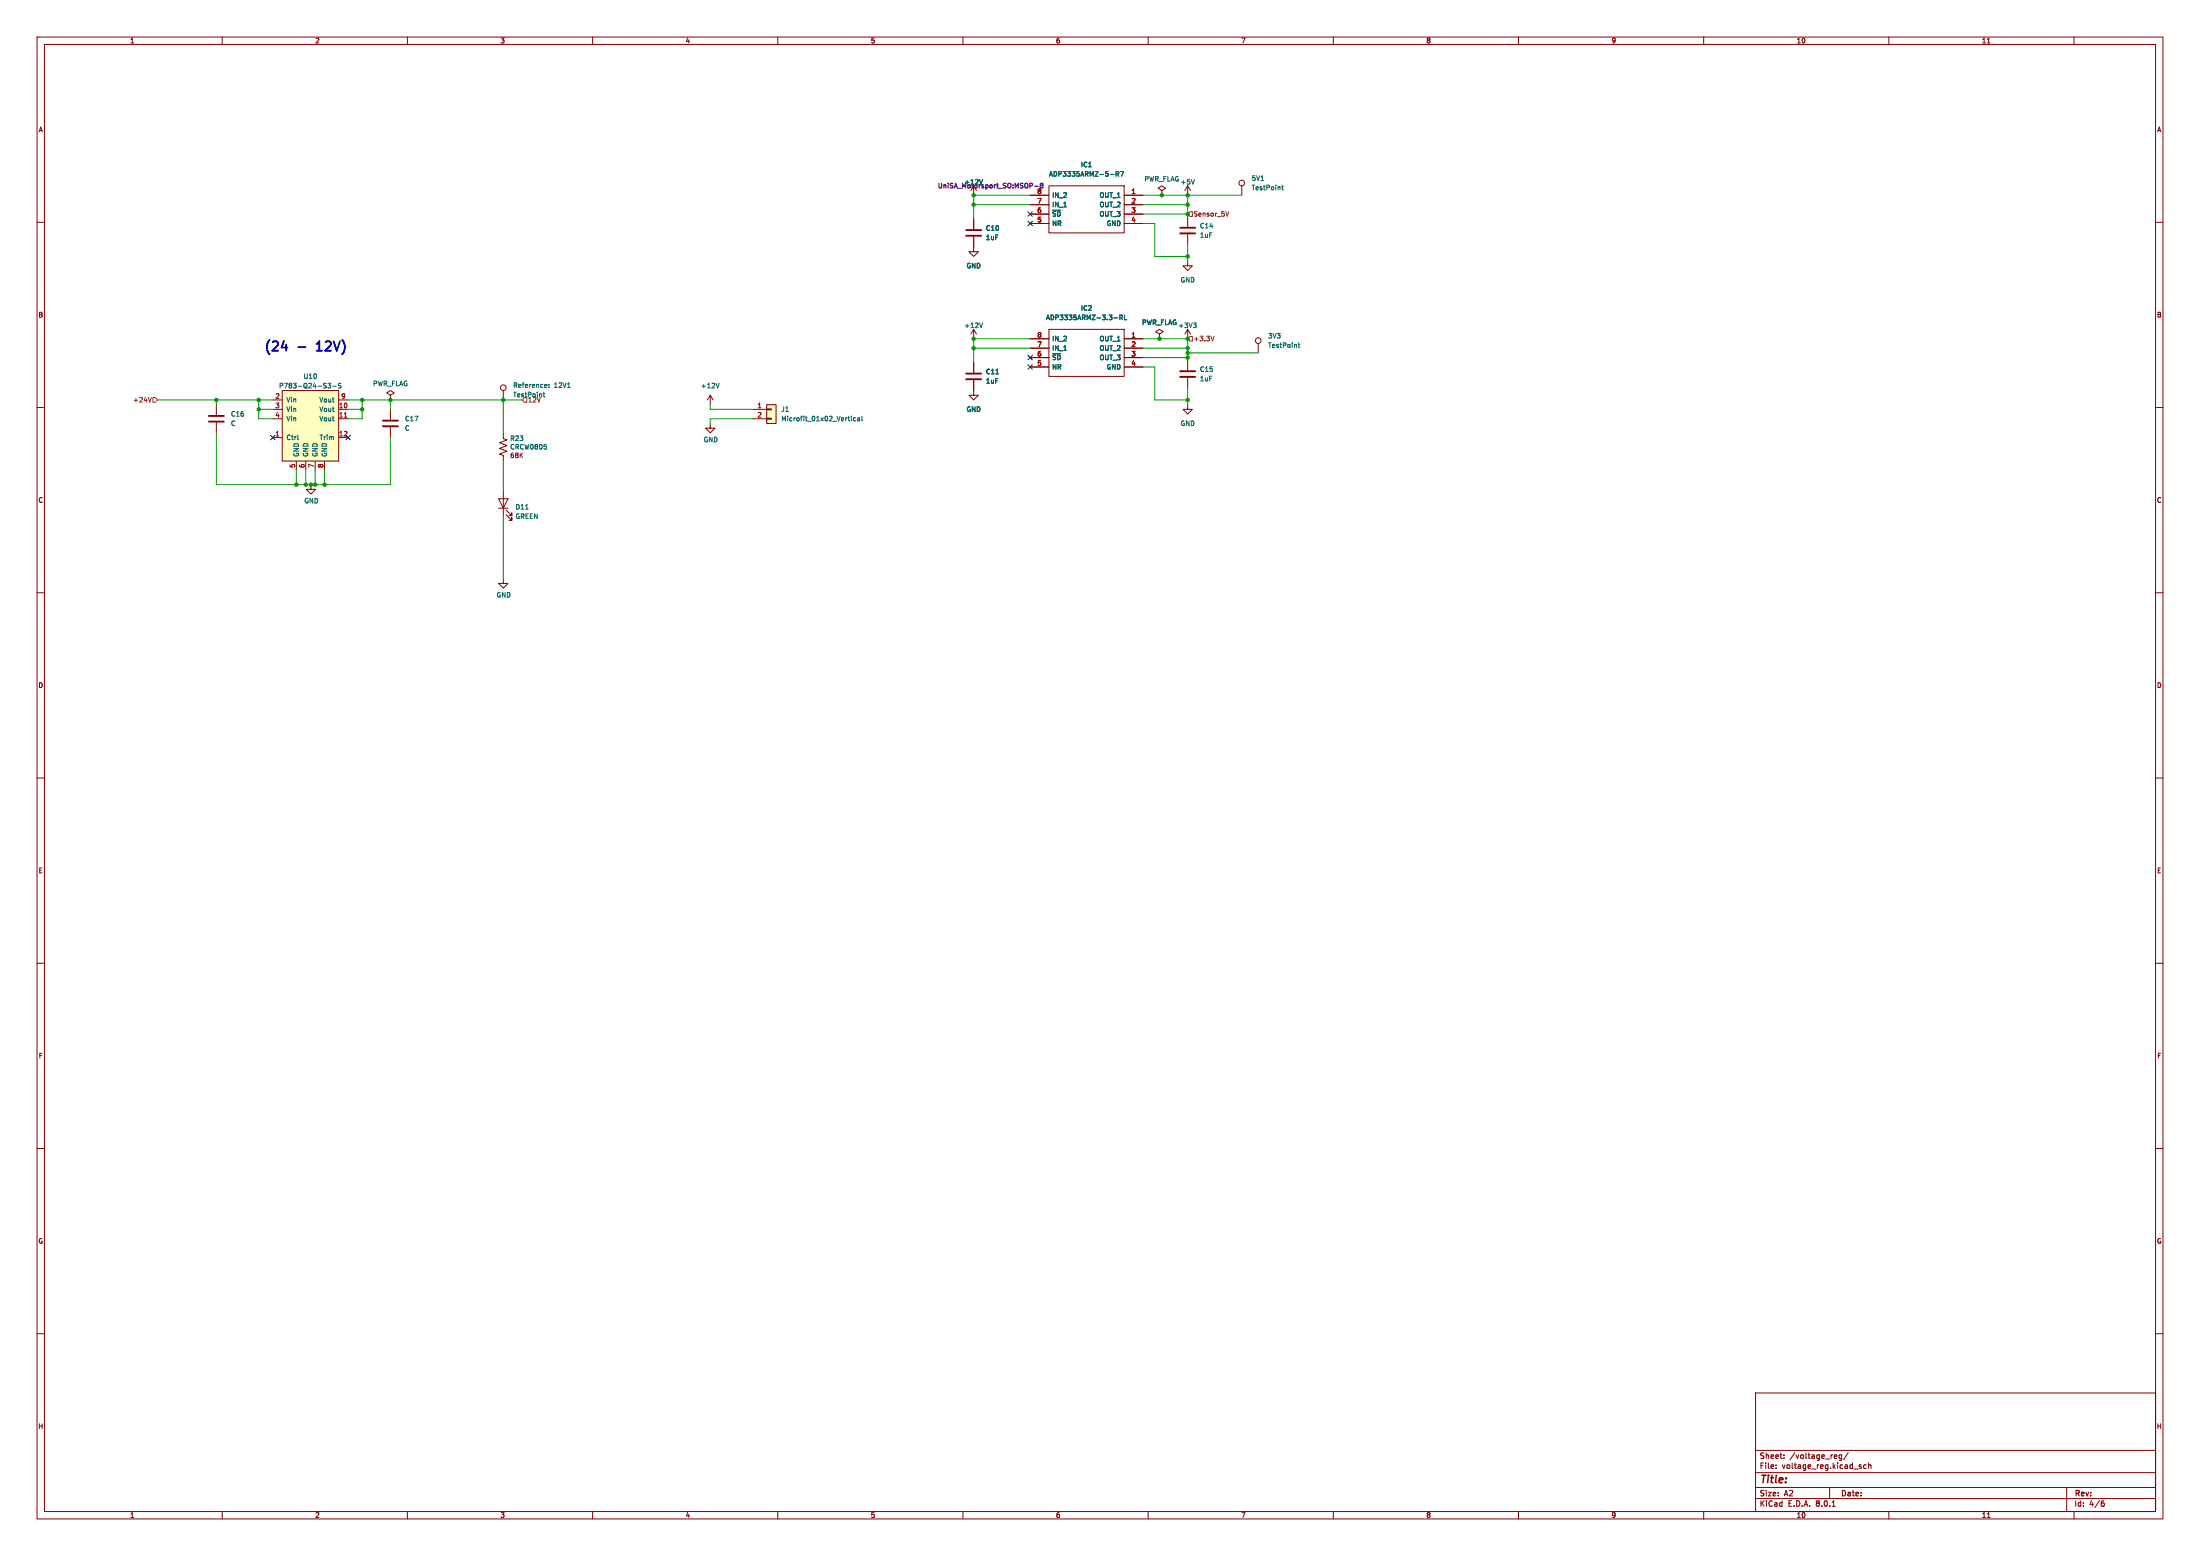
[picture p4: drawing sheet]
<svg xmlns="http://www.w3.org/2000/svg" width="594mm" height="420mm" viewBox="0 0 594 420" stroke-linecap="round" stroke-linejoin="round" font-family="sans-serif">
<g fill="none" stroke="#840000" stroke-width=".27">
<path d="M10 10h574v400h-574zM12 12h570v396h-570zM60 10v2M110 10v2M160 10v2M210 10v2M260 10v2M310 10v2M360 10v2M410 10v2M460 10v2M510 10v2"/>
<path d="M536.6 11.6h.7M560 10v2M10 60h2M313.7 51.4l1-.6-1-.6-1 .6 1 .6v1.3M313.7 52.7h.1M582 60h2M10 110h2M135.9 105.4v2.6M191.8 114.3v1.3h1.2l-1.2 1.2-1.3-1.2h1.3M320.7 109.2v1.3h1.2l-1.2 1.3-1.3-1.3h1.3M582 110h2M10 160h2"/>
<path d="M135.9 156.2v1.3h1.3l-1.3 1.3-1.3-1.3h1.3M582 160h2M10 210h2M582 210h2M10 260h2M582 260h2M10 310h2M582 310h2M10 360h2M474 376h108v32h-108zM582 360h2M474 397.5h108"/>
<path d="M474 391.5h108M479.5 396.2v.2M479.5 395.4v.2M481.7 393.5v.2M481.7 392.7v.2M497.2 392.7v1.2l-.2 .3-.4-.1M497.2 392.7h-.4l-.3 .3 .2 .6h.5M499 392.1l-1.3 1.9M502.4 395.9l.2 .2-.2 .3M502.4 395.4h.1M503.9 395.4h-.4l-.3 .3 .1 .6h.6M504.5 395.5l.6-.1 .1 1"/>
<path d="M504.5 394.9v1.5M60 408v2M110 408v2M160 408v2M210 408v2M260 408v2M310 408v2M360 408v2M410 408v2M460 408v2M474 404.5h108M474 401.5h108"/>
<path d="M494 401.5v3M494.7 406.6h.8M510 408v2M536.6 409.6h.7M558 401.5v6.5M560 408v2M567.6 405.6l.6 .3-.1 .5-.5 .2M568 405.1h-.4"/>
<circle cx="135.9" cy="104.6" r=".76"/>
</g>
<path d="M146.6 106.3h.5M146.8 105.9v1.1l.3 .1M147.5 103.7l.2 .3-.6 .2M147.6 104.5l-.1 .1M148.2 104.5v.1M148.2 103.8v.1" fill="none" stroke="#006464" stroke-width=".27"/>
<path d="M207 109.2h2.5v5.1h-2.5z" fill="#ffffc2"/>
<path d="M191.8 106.7l.7 1.3M191.8 106.7v2.5M191.8 106.7l-.8 1.3M203.2 110.5h3.8M203.2 113h3.8M207 112.9h1.3v.3h-1.3zM207 110.4h1.3v.2h-1.3zM207 109.2h2.5v5.1h-2.5z" fill="none" stroke="#840000" stroke-width=".27"/>
<path d="M194.2 103.4l-.4 1.3M229.9 112.3v.2M229.9 112.8v.8M231 112.8h-.4l-.2 .2 .1 .5h.5M231.6 112.8h.4l.1 .8M232.1 113.1l-.6 .2 .2 .3 .4-.1M232.7 112.3v1.1l.2 .2" fill="none" stroke="#006464" stroke-width=".27"/>
<path d="M76.2 105.4h15.2v19.1h-15.2z" fill="#ffffc2"/>
<g fill="none" stroke="#840000" stroke-width=".27">
<path d="M262.9 50.2v2.5M262.9 59.1v2.7M278.1 52.7h5.1M278.1 55.2h5.1M278.1 57.8h5.1M283.2 50.2h20.3v12.7h-20.3zM303.5 52.7h5.1M303.5 55.2h5.1M303.5 57.8h5.1M320.7 50.2v2.5M320.7 58.4v2.8M320.7 50.2l-.8 1.2"/>
<path d="M320.7 50.2l.7 1.2M335.3 50.2v2.5M262.9 63.9v4h1.3l-1.3 1.3-1.3-1.3h1.3M278.1 60.3h5.1M303.5 60.3h5.1M320.7 70.5v1.3h1.2l-1.2 1.2-1.3-1.2h1.3M320.7 63.2v2.8M262.9 88.9v2.5M262.9 97.8v2.8M262.9 88.9l-.8 1.3M262.9 88.9l.8 1.3M278.1 91.4h5.1"/>
<path d="M278.1 94h5.1M278.1 96.5h5.1M278.1 99.1h5.1M283.2 88.9h20.3v12.7h-20.3zM303.5 91.4h5.1M303.5 94h5.1M303.5 96.5h5.1M303.5 99.1h5.1M313.1 90.2l1-.7-1-.6-1.1 .6 1.1 .7v1.2M313.1 91.4h.1M320.7 88.9v2.5M320.7 97.2v2.7"/>
<path d="M320.7 88.9l-.8 1.3M320.7 88.9l.7 1.3M339.7 92.7v2.6M58.4 109.2v2.8M58.4 114v2.8M73.7 118.1h2.5M73.7 110.5h2.5M73.7 113h2.5M73.7 108h2.5M76.2 105.4h15.2v19.1h-15.2zM91.4 118.1h2.6M91.4 110.5h2.6"/>
<path d="M91.4 113h2.6M91.4 108h2.6M105.4 106.7l1-.7-1-.6-1 .6 1 .7v1.3M105.4 108h.1M105.4 110.5v2.8M105.4 115.3v2.8M135.9 116.8v1.6l1 .3-2 .8 2 .8-2 .7 2 .8-2 .8 1 .3v1.6M262.9 102.6v4.1h1.3l-1.3 1.3-1.3-1.3h1.3M320.7 102v2.8M80 124.5v2.5M82.5 124.5v2.5M83.9 130.8v1.3h1.3l-1.3 1.3-1.2-1.3h1.2"/>
<path d="M85.1 124.5v2.5M87.6 124.5v2.5M134.6 134.6h2.6l-1.3 2.6zM134.6 137.2h2.6M135.9 132.1v7.6M136.7 138.9l1.5 1.6v-.8v.8h-.8M136.7 137.7l1.5 1.5v-.8v.8h-.8"/>
<circle cx="335.3" cy="49.4" r=".76"/>
<circle cx="339.7" cy="91.9" r=".76"/>
</g>
<g fill="none" stroke="#006464" stroke-width=".27">
<path d="M265.3 48.4l-.4 1.3M299.8 47.1h.9M301.4 47l.6-.1v-.5l-.6-.1v1.3M301.7 47l.4 .6M302.5 46.3h.8l-.5 1.3M322.5 48.4l-.4 1.3M346 50.4h.5M346.2 50v1.1l.3 .2M265.3 87.2l-.4 1.2M300.8 85.8h.9M302.4 85.7l.6-.1v-.4l-.6-.2v1.3M302.7 85.7l.4 .6"/>
<path d="M303.6 85v1.3h.6M322.2 87.2h.8l-.5 .5M322.7 87.7l.3 .2-.3 .5M350.5 93h.5M350.7 92.5v1.1l.3 .2M80.5 118.6l.1 .1M88.5 103.4h.8l-.4 .5 .3 .2v.5h-.7M89.8 104.2h1M92.1 103.5l-.7 .1a.53 .53 0 0 0 .6 .6v.5h-.7M268.9 100.9h.7M141.9 137.4h.7"/>
</g>
<path d="M93 112.6h.7" fill="none" stroke="#a90000" stroke-width=".27"/>
<path d="M260.9 63.6h4M260.9 62.1h4M318.6 63h4.1M318.6 61.5h4.1M56.4 113.8h4.1M56.4 112.3h4.1M103.4 115.1h4M103.4 113.5h4M260.9 102.4h4M260.9 100.8h4M318.6 101.7h4.1M318.6 100.2h4.1" fill="none" stroke="#840000" stroke-width=".51"/>
<path d="M279.3 50.3h1M280.9 49.8l.2 .2M280.9 49.7v.1M280.9 49.7l.2-.2 .5 .2M281.1 50l-.2 .3v.3M281.1 50h.2M281.3 50l.3 .3-.1 .4M281.6 49.7v.1M281.6 49.8l-.3 .2" fill="none" stroke="#840084" stroke-width=".27"/>
<path d="M321.3 57.2h.6v1.2h-.6l-.6-.6zM331.8 57.1l-.4 1.3M321.3 90.8h.6v1.3h-.6l-.6-.7zM327.8 90.7l-.4 1.3M40.9 107.3l-.5 1.2M41.3 107.3h.6l.6 .7-.6 .6h-.6zM141.6 107.3h.6v1.3h-.6l-.6-.6z" fill="none" stroke="#725600" stroke-width=".27"/>
<path d="M76.1 93.8h1.5M85.5 94.7h1.4M85.7 92.7l-.2 .1" fill="none" stroke="#0000c2" stroke-width=".51"/>
<g fill="none" stroke="#009600" stroke-width=".27">
<path d="M262.9 55.2h15.2M278.1 52.7h-15.2v6.4M308.6 55.2h12.1M308.6 52.7h26.7M308.6 57.8h12.1M320.7 52.7v5.7M308.6 60.3h3.2v8.9h8.9M320.7 66v4.5M262.9 94h15.2M278.1 91.4h-15.2v6.4M308.6 91.4h12.1v5.8M308.6 94h12.1"/>
<path d="M308.6 96.5h12.1M308.6 99.1h3.2v8.9h8.9M320.7 95.3h19M42.5 108h31.2M58.4 116.8v14h47v-12.7M58.4 108v1.2M69.8 108v5h3.9M69.8 110.5h3.9M94 108h47M94 110.5h3.8M97.8 108v5h-3.8M105.4 108v2.5"/>
<path d="M135.9 108v8.8M191.8 109.2v1.3h11.4M203.2 113h-11.4v1.3M320.7 104.8v4.4M80 127v3.8M82.5 127v3.8M85.1 127v3.8M87.6 127v3.8M135.9 124.5v7.6M135.9 139.7v16.5"/>
</g>
<path d="M277.5 59.7l1.2 1.2M277.5 57.2l1.2 1.2M278.7 59.7l-1.2 1.2M278.7 57.2l-1.2 1.2M277.5 98.5l1.2 1.2M277.5 95.9l1.2 1.2M278.7 98.5l-1.2 1.2M278.7 95.9l-1.2 1.2M73.1 117.5l1.2 1.2M74.3 117.5l-1.2 1.2M93.4 117.5l1.2 1.2M94.6 117.5l-1.2 1.2" fill="none" stroke="#000084" stroke-width=".27"/>
<g fill="#009600" stroke="#009600" stroke-width=".27">
<circle cx="262.9" cy="94" r=".46"/>
<circle cx="97.8" cy="110.5" r=".46"/>
<circle cx="135.9" cy="108" r=".46"/>
<circle cx="105.4" cy="108" r=".46"/>
<circle cx="97.8" cy="108" r=".46"/>
<circle cx="320.7" cy="108" r=".46"/>
<circle cx="320.7" cy="57.8" r=".46"/>
<circle cx="320.7" cy="69.2" r=".46"/>
<circle cx="320.7" cy="91.4" r=".46"/>
<circle cx="320.7" cy="94" r=".46"/>
<circle cx="320.7" cy="95.3" r=".46"/>
<circle cx="320.7" cy="96.5" r=".46"/>
<circle cx="320.7" cy="55.2" r=".46"/>
<circle cx="69.8" cy="110.5" r=".46"/>
<circle cx="83.9" cy="130.8" r=".46"/>
<circle cx="82.5" cy="130.8" r=".46"/>
<circle cx="87.6" cy="130.8" r=".46"/>
<circle cx="58.4" cy="108" r=".46"/>
<circle cx="69.8" cy="108" r=".46"/>
<circle cx="80" cy="130.8" r=".46"/>
<circle cx="85.1" cy="130.8" r=".46"/>
<circle cx="313.7" cy="52.7" r=".46"/>
<circle cx="262.9" cy="52.7" r=".46"/>
<circle cx="313.1" cy="91.4" r=".46"/>
<circle cx="320.7" cy="52.7" r=".46"/>
<circle cx="262.9" cy="91.4" r=".46"/>
<circle cx="262.9" cy="55.2" r=".46"/>
</g>
<g font-size="3.5" fill="#0000c2">
<text x="71.1" y="95">(24</text>
<text x="80.6" y="95">-</text>
<text x="86.7" y="95">12V)</text>
</g>
<text font-size="2.8" fill="#840000" x="475" y="400.9">Title:</text>
<g font-size="2.1" fill="#840000">
<text x="475" y="394">Sheet:</text>
<text x="483.2" y="394">/voltage_reg/</text>
<text x="475" y="396.7">File:</text>
<text x="481.1" y="396.7">voltage_reg.kicad_sch</text>
<text x="475" y="406.9">KiCad</text>
<text x="475" y="404.1">Size:</text>
<text x="481.7" y="404.1">A2</text>
<text x="482.7" y="406.9">E.D.A.</text>
<text x="490.3" y="406.9">8.0.1</text>
<text x="497" y="404.1">Date:</text>
<text x="560" y="404.3">Rev:</text>
<text x="560" y="406.9">Id:</text>
<text x="564.1" y="406.9">4/6</text>
</g>
<g font-size="1.8" fill="#840000">
<text x="35" y="11.9">1</text>
<text x="85" y="11.9">2</text>
<text x="135" y="11.9">3</text>
<text x="185" y="11.9">4</text>
<text x="235" y="11.9">5</text>
<text x="285" y="11.9">6</text>
<text x="335" y="11.9">7</text>
<text x="385" y="11.9">8</text>
<text x="435" y="11.9">9</text>
<text x="485" y="11.9">10</text>
<text x="535" y="11.9">11</text>
<text x="10.3" y="35.9">A</text>
<text x="582.3" y="35.9">A</text>
<text x="10.3" y="85.9">B</text>
<text x="582.3" y="85.9">B</text>
<text x="10.3" y="135.9">C</text>
<text x="582.3" y="135.9">C</text>
<text x="10.3" y="185.9">D</text>
<text x="582.3" y="185.9">D</text>
<text x="10.3" y="235.9">E</text>
<text x="582.3" y="235.9">E</text>
<text x="10.3" y="285.9">F</text>
<text x="582.3" y="285.9">F</text>
<text x="10.3" y="335.9">G</text>
<text x="582.3" y="335.9">G</text>
<text x="10.2" y="385.9">H</text>
<text x="582.2" y="385.9">H</text>
<text x="35" y="409.9">1</text>
<text x="85" y="409.9">2</text>
<text x="135" y="409.9">3</text>
<text x="185" y="409.9">4</text>
<text x="235" y="409.9">5</text>
<text x="285" y="409.9">6</text>
<text x="335" y="409.9">7</text>
<text x="385" y="409.9">8</text>
<text x="435" y="409.9">9</text>
<text x="485" y="409.9">10</text>
<text x="535" y="409.9">11</text>
</g>
<g font-size="1.8" fill="#006464">
<text x="283.1" y="47.9">ADP3335ARMZ-5-R7</text>
<text x="291.7" y="45.3">IC1</text>
<text x="260.2" y="50">+12V</text>
<text x="284" y="53.6">IN_2</text>
<text x="296.8" y="53.6">OUT_1</text>
<text x="308.9" y="49.2">PWR_FLAG</text>
<text x="318.6" y="50">+5V</text>
<text x="337.8" y="49">5V1</text>
<text x="337.8" y="51.5">TestPoint</text>
<text x="284" y="58.6">~{SD}</text>
<text x="284" y="56.1">IN_1</text>
<text x="296.8" y="56.1">OUT_2</text>
<text x="296.8" y="58.6">OUT_3</text>
<text x="266.1" y="62.5">C10</text>
<text x="266.1" y="65">1uF</text>
<text x="284" y="61.2">NR</text>
<text x="298.7" y="61.2">GND</text>
<text x="323.9" y="61.8">C14</text>
<text x="323.9" y="64.4">1uF</text>
<text x="260.9" y="72.6">GND</text>
<text x="318.6" y="76.4">GND</text>
<text x="260.2" y="88.7">+12V</text>
<text x="282.3" y="86.6">ADP3335ARMZ-3.3-RL</text>
<text x="291.7" y="84">IC2</text>
<text x="308.2" y="87.9">PWR_FLAG</text>
<text x="318" y="88.7">+3V3</text>
<text x="284" y="94.8">IN_1</text>
<text x="284" y="92.3">IN_2</text>
<text x="296.8" y="92.3">OUT_1</text>
<text x="296.8" y="94.8">OUT_2</text>
<text x="342.3" y="91.5">3V3</text>
<text x="342.3" y="94.1">TestPoint</text>
<text x="266.1" y="101.2">C11</text>
<text x="284" y="99.9">NR</text>
<text x="284" y="97.4">~{SD}</text>
<text x="296.8" y="97.4">OUT_3</text>
<text x="298.7" y="99.9">GND</text>
<text x="323.9" y="100.6">C15</text>
<text x="75.2" y="105">P783-Q24-S3-S</text>
<text x="81.8" y="102.5">U10</text>
<text x="100.6" y="104.4">PWR_FLAG</text>
<text x="138.4" y="107.4">TestPoint</text>
<text x="138.4" y="104.9">Reference:</text>
<text x="149.6" y="104.9">12V1</text>
<text x="189.1" y="105">+12V</text>
<text x="266.1" y="103.7">1uF</text>
<text x="323.9" y="103.1">1uF</text>
<text x="62.2" y="112.6">C16</text>
<text x="77.2" y="108.8">Vin</text>
<text x="77.2" y="111.4">Vin</text>
<text x="77.2" y="113.9">Vin</text>
<text x="86.1" y="111.4">Vout</text>
<text x="86.1" y="113.9">Vout</text>
<text x="86.1" y="108.8">Vout</text>
<text x="109.2" y="113.9">C17</text>
<text x="210.8" y="111.4">J1</text>
<text x="210.8" y="113.9">Microfit_01x02_Vertical</text>
<text x="260.9" y="111.4">GND</text>
<text x="62.2" y="115.2">C</text>
<text x="77.2" y="119">Ctrl</text>
<text x="86.2" y="119">Trim</text>
<text x="109.2" y="116.4">C</text>
<text x="137.6" y="119.2">R23</text>
<text x="189.9" y="119.6">GND</text>
<text x="318.6" y="115.2">GND</text>
<text x="80.9" y="123.4" transform="rotate(-90 80.9 123.4)">GND</text>
<text x="83.4" y="123.4" transform="rotate(-90 83.4 123.4)">GND</text>
<text x="86" y="123.4" transform="rotate(-90 86 123.4)">GND</text>
<text x="88.5" y="123.4" transform="rotate(-90 88.5 123.4)">GND</text>
<text x="137.6" y="121.5">CRCW0805</text>
<text x="82" y="136.1">GND</text>
<text x="139.1" y="137.7">D11</text>
<text x="139.1" y="140.3">GREEN</text>
<text x="134" y="161.5">GND</text>
</g>
<g font-size="1.8" fill="#840084">
<text x="253.1" y="51">UniSA_Motorsport_SO:MSOP-8</text>
<text x="137.6" y="123.8">68K</text>
</g>
<g font-size="1.8" fill="#a90000">
<text x="280" y="52.5">8</text>
<text x="305.4" y="52.5">1</text>
<text x="280" y="57.5">6</text>
<text x="280" y="55">7</text>
<text x="305.4" y="55">2</text>
<text x="305.4" y="57.5">3</text>
<text x="280" y="60.1">5</text>
<text x="305.4" y="60.1">4</text>
<text x="280" y="93.7">7</text>
<text x="280" y="91.2">8</text>
<text x="305.4" y="91.2">1</text>
<text x="305.4" y="93.7">2</text>
<text x="280" y="98.8">5</text>
<text x="280" y="96.3">6</text>
<text x="305.4" y="96.3">3</text>
<text x="305.4" y="98.8">4</text>
<text x="74.2" y="107.7">2</text>
<text x="92" y="107.7">9</text>
<text x="74.2" y="110.2">3</text>
<text x="74.2" y="112.8">4</text>
<text x="91.4" y="110.2">10</text>
<text x="91.4" y="112.8">11</text>
<text x="204.4" y="110.2">1</text>
<text x="204.4" y="112.8">2</text>
<text x="74.2" y="117.9">1</text>
<text x="91.4" y="117.9">12</text>
<text x="79.8" y="126.4" transform="rotate(-90 79.8 126.4)">5</text>
<text x="82.3" y="126.4" transform="rotate(-90 82.3 126.4)">6</text>
<text x="84.8" y="126.4" transform="rotate(-90 84.8 126.4)">7</text>
<text x="87.4" y="126.4" transform="rotate(-90 87.4 126.4)">8</text>
</g>
<g font-size="1.8" fill="#725600">
<text x="322.1" y="58.6">Sensor_5V</text>
<text x="322.1" y="92.3">+3.3V</text>
<text x="35.8" y="108.8">+24V</text>
<text x="142.4" y="108.8">12V</text>
</g>
</svg>
